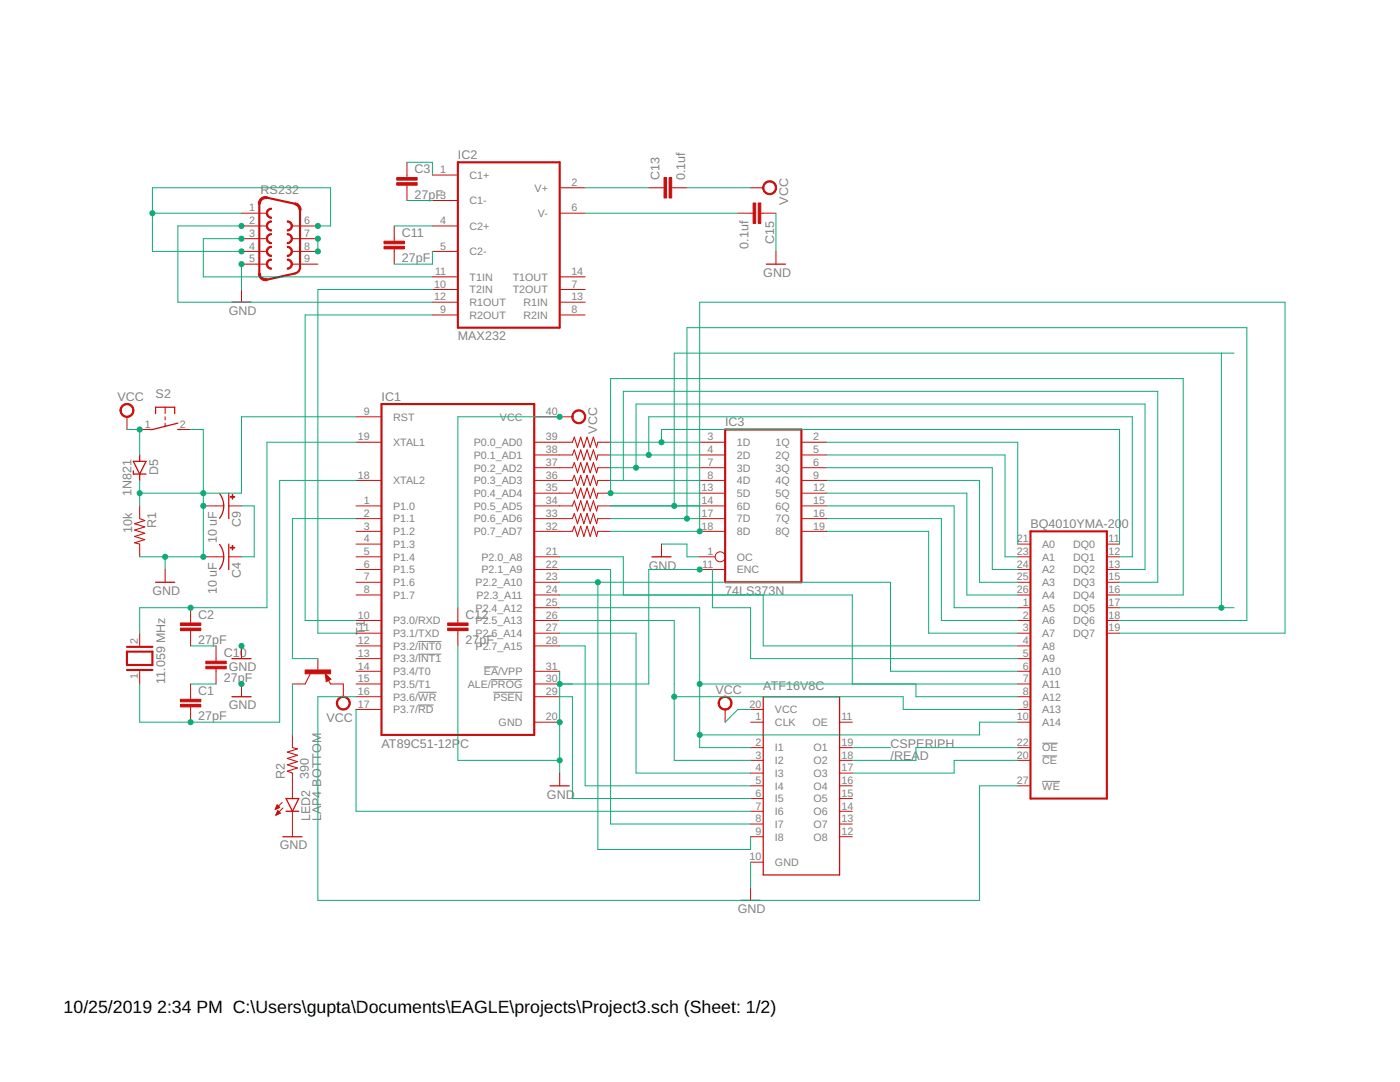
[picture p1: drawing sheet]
<svg xmlns="http://www.w3.org/2000/svg" width="279mm" height="216mm" viewBox="0 0 279 216" stroke-linecap="round" stroke-linejoin="round" font-family="sans-serif">
<path d="M83.4 138.1h3.7M83.4 128h4.7M83.4 130.5h4.7M96.6 133.1h2.8M98 135.6h6.3M98.5 138.1h5.8M83.4 140.7h3.1M208 148.3h3.1M208 155.9h3.6M208 150.8h3" fill="none" stroke="#808080" stroke-width=".2"/>
<g fill="none" stroke="#c90d0c" stroke-width=".25">
<path d="M153 52.7h3.8M46.3 60.3h3.8M26.6 92.1h2.5l-1.2 2.5zM26.6 94v.6h2.5M27.9 90.8v1.3M27.9 94.6v1.3M31.1 82.5v-1.2h3.8v1.2M35.5 84.4l-5.1 1.3h-.6M35.5 85.7h.6M43.8 98.5a4 4 0 0 1 0 4.9M45.7 98.4v5.1M31.1 116.2h3.8"/>
<path d="M43.8 108.6a4 4 0 0 1 0 5M45.7 108.6v5M130.1 111.1h3.8M46.3 139h3.8M46.3 131.4h3.8M65.3 135.5v-.4l.3 .4-.4 .2-.1-1 .7 .8-.6 .3M152.3 139h15.3v35.6h-15.3zM57.1 159.3h2.5l-1.2 2.6zM109.8 156.8h3.8M56.5 167h3.8M57.1 161.9h2.5M147.9 179.7h3.8"/>
</g>
<g fill="none" stroke="#c90d0c" stroke-width=".2">
<path d="M81.2 32.4v3M81.2 37v3M86.3 34.9h5.1M111.7 37.5h5.1M129.5 37.5h3M134 37.5h3.1M149.8 37.5h2.5M48.2 57.8v2.5M48.2 45.1h5.1M48.2 50.2h5.1M48.2 42.5h5.1M48.2 47.6h5.1"/>
<path d="M48.2 52.7h5.1M58.4 45.1h5M58.4 50.2h5M58.4 47.6h5M58.4 52.7h5M78.7 45.1v3M78.7 49.7v3M86.3 40h5.1M86.3 45.1h5.1M86.3 50.2h5.1M86.3 55.2h5.1M86.3 57.8h5.1"/>
<path d="M111.7 55.2h5.1M111.7 57.8h5.1M111.7 42.5h5.1M147.3 42.5h3M151.8 42.5h3.1M154.9 50.2v2.5M86.3 60.3h5.1M86.3 62.8h5.1M111.7 60.3h5.1M111.7 62.8h5.1M25.3 83.2v2.5M27.9 85.7h2.5"/>
<path d="M33 81.3v1.2M33 83.2v.6M33 84.4v.7M35.5 85.7h2.5M71.1 88.2h5M71.1 95.9h5M71.1 83.2h5M106.6 88.2h7.6M106.6 90.8h7.6M106.6 93.3h7.6M106.6 95.9h7.6M106.6 98.4h7.6"/>
<path d="M106.6 83.2h7.6M119.3 88.2h2.6M119.3 90.8h2.6M119.3 93.3h2.6M119.3 95.9h2.6M119.3 98.4h2.6M139.6 88.2h5.1M139.6 90.8h5.1M139.6 93.3h5.1M139.6 95.9h5.1M139.6 98.4h5.1M159.9 88.2h5.1"/>
<path d="M159.9 90.8h5.1M159.9 93.3h5.1M159.9 95.9h5.1M159.9 98.4h5.1M27.9 100.9v2.6M27.9 108.6v2.5M33 113.6v2.6M40.6 111.1h4M40.6 100.9h4M45.7 111.1h2.5M45.7 100.9h2.5M71.1 111.1h5"/>
<path d="M71.1 113.6h5M71.1 100.9h5M71.1 103.5h5M71.1 106h5M71.1 116.2h5M71.1 118.7h5M71.1 108.6h5M106.6 111.1h5.1M106.6 113.6h5.1M106.6 100.9h7.6M106.6 103.5h7.6M106.6 106h7.6"/>
<path d="M106.6 116.2h5.1M106.6 118.7h5.1M119.3 100.9h2.6M119.3 103.5h2.6M119.3 106h2.6M132 108.6v2.5M139.6 111.1h3.1M139.6 113.6h5.1M139.6 100.9h5.1M139.6 103.5h5.1M139.6 106h5.1M159.9 100.9h5.1"/>
<path d="M159.9 103.5h5.1M159.9 106h5.1M203.1 111.1h2.6M203.1 113.6h2.6M203.1 116.2h2.6M203.1 118.7h2.6M203.1 108.6h2.6M220.9 111.1h2.5M220.9 113.6h2.5M220.9 116.2h2.5M220.9 118.7h2.5M220.9 108.6h2.5"/>
<path d="M27.9 126.3v2.6M27.9 133.9v2.6M38 121.3v3M38 125.8v3.1M38 136.5v3M43.1 128.9v3M43.1 133.4v3.1M48.2 128.9v2.5M48.2 136.5v2.5M61.9 134.5l-1 2h-2.5M63.4 131.4v2.5M64.9 134.5l1.1 1-.9 .5z"/>
<path d="M65.6 135.8l.4 .7h2.5v2.5M71.1 133.9h5M71.1 136.5h5M71.1 139h5M71.1 123.8h5M71.1 126.3h5M71.1 128.9h5M71.1 131.4h5M91.4 121.3v3M91.4 125.8v3.1M106.6 133.9h5.1M106.6 136.5h5.1"/>
<path d="M106.6 139h5.1M106.6 121.3h5.1M106.6 123.8h5.1M106.6 126.3h5.1M106.6 128.9h5.1M203.1 133.9h2.6M203.1 136.5h2.6M203.1 139h2.6M203.1 121.3h2.6M203.1 123.8h2.6M203.1 126.3h2.6M203.1 128.9h2.6"/>
<path d="M203.1 131.4h2.6M220.9 121.3h2.5M220.9 123.8h2.5M220.9 126.3h2.5M38 141.1v3M58.4 146.6v2.6M58.4 154.3v5M71.1 141.6h5M106.6 144.1h5.1M111.7 154.3v2.5M144.7 141.6v2.5M149.8 144.1h2.5"/>
<path d="M149.8 149.2h2.5M149.8 151.7h2.5M149.8 154.3h2.5M149.8 156.8h2.5M149.8 159.3h2.5M149.8 141.6h2.5M167.6 144.1h2.5M167.6 149.2h2.5M167.6 151.7h2.5M167.6 154.3h2.5M167.6 156.8h2.5M167.6 159.3h2.5"/>
<path d="M203.1 144.1h2.6M203.1 149.2h2.6M203.1 151.7h2.6M203.1 156.8h2.6M203.1 141.6h2.6M55 161.4h.1M55 161.3h.4M55.1 162.6h.1M55.1 161.2h.6M55.1 161.1h.7M55.1 162.5h.3M55.2 161h.4"/>
<path d="M55.2 162.4h.4M55.2 160.8h.3M55.2 162.3h.7M55.3 160.7h.1M55.3 162.2h.5M55.3 160.6l.5 .5-.9 .4zM55.3 162h.4M55.4 161.9h.2M55.4 161.8h.1M55.9 162.3l-.5-.5-.3 .8M55.9 162.3l-.8 .3M56.3 160.1l-1.4 1.4"/>
<path d="M56.5 161.2l-1.4 1.4M58.4 161.9v5.1M149.8 161.9h2.5M149.8 164.4h2.5M149.8 167h2.5M149.8 172h2.5M149.8 177.1v2.6M167.6 161.9h2.5M167.6 164.4h2.5M167.6 167h2.5"/>
<circle cx="143.7" cy="111.1" r=".99"/>
</g>
<path d="M53.3 39.5l5.6 1.2M91.4 32.4h20.3v33h-20.3zM51.8 40.7v13.8M59.9 41.9v11.4l-.1 .6-.4 .4-.5 .3-5.6 1.2M76.1 80.6h30.5v66h-30.5zM144.7 85.7h15.2v30.5h-15.2zM205.7 106h15.2v53.3h-15.2zM25.3 130h5.1v2.7h-5.1zM25.3 129.1h5.1M25.3 133.7h5.1" fill="none" stroke="#c90d0c" stroke-width=".42"/>
<g fill="#c90d0c" stroke="#c90d0c" stroke-width=".2">
<path d="M36 139.5h4.1v.5h-4.1z"/>
<path d="M36 140.5h4.1v.6h-4.1z"/>
<path d="M36 124.3h4.1v.5h-4.1z"/>
<path d="M36 125.3h4.1v.5h-4.1z"/>
<path d="M46.3 108.8h.2v.9h-.2z"/>
<path d="M46 109.2h.8v.1h-.8z"/>
<path d="M46.3 98.7h.2v.9h-.2z"/>
<path d="M46 99.1h.8v.1h-.8z"/>
<path d="M60.9 133.7h5.1v.8h-5.1z"/>
<path d="M79.2 35.4h4v.5h-4z"/>
<path d="M79.2 36.4h4v.6h-4z"/>
<path d="M41.1 131.9h4v.5h-4z"/>
<path d="M41.1 132.9h4v.6h-4z"/>
<path d="M76.6 48.1h4.1v.5h-4.1z"/>
<path d="M76.6 49.1h4.1v.6h-4.1z"/>
<path d="M89.3 124.3h4.1v.5h-4.1z"/>
<path d="M89.3 125.3h4.1v.5h-4.1z"/>
<path d="M132.5 35.4h.5v4.1h-.5z"/>
<path d="M133.5 35.4h.5v4.1h-.5z"/>
<path d="M151.3 40.5h.5v4.1h-.5z"/>
<path d="M150.3 40.5h.5v4.1h-.5z"/>
</g>
<path d="M114.2 88.2l.4-1 .7 2.1 .6-2.1 .6 2.1 .7-2.1 .6 2.1 .6-2.1 .7 2.1 .2-1.1M114.2 90.8l.4-1 .7 2 .6-2 .6 2 .7-2 .6 2 .6-2 .7 2 .2-1M114.2 93.3l.4-1 .7 2 .6-2 .6 2 .7-2 .6 2 .6-2 .7 2 .2-1M114.2 95.9l.4-1.1 .7 2.1 .6-2.1 .6 2.1 .7-2.1 .6 2.1 .6-2.1 .7 2.1 .2-1M114.2 98.4l.4-1 .7 2 .6-2 .6 2 .7-2 .6 2 .6-2 .7 2 .2-1M27.9 103.5l1 .4-2 .6 2 .6-2 .7 2 .6-2 .6 2 .7-2 .6 1 .3M114.2 103.5l.4-1 .7 2 .6-2 .6 2 .7-2 .6 2 .6-2 .7 2 .2-1M114.2 100.9l.4-1 .7 2.1 .6-2.1 .6 2.1 .7-2.1 .6 2.1 .6-2.1 .7 2.1 .2-1.1M114.2 106l.4-1 .7 2 .6-2 .6 2 .7-2 .6 2 .6-2 .7 2 .2-1M58.4 149.2l1 .2-2.1 .7 2.1 .6-2.1 .6 2.1 .7-2.1 .6 2.1 .6-2.1 .7 1.1 .4" fill="none" stroke="#c90d0c" stroke-width=".21"/>
<g fill="#c90d0c" stroke="#c90d0c" stroke-width=".2">
<path d="M24.3 80.9a1.4 1.4 0 0 1 2.2 .3 1.4 1.4 0 0 1-.8 2.1 1.4 1.4 0 0 1-1.8-1.4h.3a1.15 1.15 0 0 1 1.6-1.1 1.15 1.15 0 0 1 .3 2 1.15 1.15 0 0 1-1.9-.6v-.3h-.3z" fill-rule="evenodd"/>
<path d="M143.7 139.3a1.4 1.4 0 0 1 2.2 .2 1.4 1.4 0 0 1-.8 2.1 1.4 1.4 0 0 1-1.8-1.3h.3a1.14 1.14 0 0 1 1.7-.9 1.14 1.14 0 0 1 .1 1.9 1.14 1.14 0 0 1-1.8-.7v-.3h-.3z" fill-rule="evenodd"/>
<path d="M114.5 82.2a1.39 1.39 0 0 1 2.2 .3 1.39 1.39 0 0 1-.8 2 1.39 1.39 0 0 1-1.8-1.3h.3a1.14 1.14 0 0 1 1.6-1 1.14 1.14 0 0 1 .2 1.9 1.14 1.14 0 0 1-1.8-.6v-.3h-.3z" fill-rule="evenodd"/>
<path d="M67.5 139.3a1.4 1.4 0 0 1 2.2 .3 1.4 1.4 0 0 1-.8 2 1.4 1.4 0 0 1-1.8-1.3h.3a1.15 1.15 0 0 1 1.6-1.1 1.15 1.15 0 0 1 .3 1.9 1.15 1.15 0 0 1-1.9-.5v-.3h-.3z" fill-rule="evenodd"/>
<path d="M53.5 44.3l.7-.2v.2a.76 .76 0 0 0-.8 .8 .76 .76 0 0 0 .8 .7v.3a1.02 1.02 0 0 1-1-.7 1.02 1.02 0 0 1 .3-1.1z" fill-rule="evenodd"/>
<path d="M57.3 44.1a1.02 1.02 0 0 1 1.1 1 1.02 1.02 0 0 1-1.1 1v-.3a.76 .76 0 0 0 .8-.7 .76 .76 0 0 0-.8-.8z" fill-rule="evenodd"/>
<path d="M53.5 41.8l.7-.3v.3a.76 .76 0 0 0-.8 .7 .76 .76 0 0 0 .8 .8v.3a1.02 1.02 0 0 1-1-.7 1.02 1.02 0 0 1 .3-1.1z" fill-rule="evenodd"/>
<path d="M57.3 49.1a1.02 1.02 0 0 1 1.1 1.1 1.02 1.02 0 0 1-1.1 1v-.3a.76 .76 0 0 0 .8-.7 .76 .76 0 0 0-.8-.8z" fill-rule="evenodd"/>
<path d="M53.5 46.8l.7-.2v.3a.76 .76 0 0 0-.8 .7 .76 .76 0 0 0 .8 .8v.2a1.02 1.02 0 0 1-1-.6 1.02 1.02 0 0 1 .3-1.2z" fill-rule="evenodd"/>
<path d="M57.3 46.6a1.02 1.02 0 0 1 1.1 1 1.02 1.02 0 0 1-1.1 1v-.2a.76 .76 0 0 0 .8-.8 .76 .76 0 0 0-.8-.7z" fill-rule="evenodd"/>
<path d="M53.5 49.4l.7-.3v.3a.76 .76 0 0 0-.8 .8 .76 .76 0 0 0 .8 .7v.3a1.02 1.02 0 0 1-1-.7 1.02 1.02 0 0 1 .3-1.1z" fill-rule="evenodd"/>
<path d="M57.3 51.7a1.02 1.02 0 0 1 1.1 1 1.02 1.02 0 0 1-1.1 1v-.2a.76 .76 0 0 0 .8-.8 .76 .76 0 0 0-.8-.8z" fill-rule="evenodd"/>
<path d="M53.5 51.9l.7-.2v.2a.76 .76 0 0 0-.8 .8 .76 .76 0 0 0 .8 .8v.2a1.02 1.02 0 0 1-1-.6 1.02 1.02 0 0 1 .3-1.2z" fill-rule="evenodd"/>
<path d="M52 39.6a1.47 1.47 0 0 1 1.3-.4v.4l-.8 .2-.4 .4-.1 .5h-.4v-.5z" fill-rule="evenodd"/>
<path d="M58.9 40.5h.2a1.46 1.46 0 0 1 1 1.4h-.4l-.1-.3a1.03 1.03 0 0 0-.8-.7z" fill-rule="evenodd"/>
<path d="M51.6 54.5h.4l.1 .6 .4 .4 .8 .1v.4a1.46 1.46 0 0 1-1.7-1.5z" fill-rule="evenodd"/>
<path d="M152.6 36.5a1.4 1.4 0 0 1 2.2 .3 1.4 1.4 0 0 1-.8 2 1.4 1.4 0 0 1-1.8-1.3h.2a1.15 1.15 0 0 1 1.6-1.1 1.15 1.15 0 0 1 .3 1.9 1.15 1.15 0 0 1-1.8-.6l-.1-.2h-.2z" fill-rule="evenodd"/>
</g>
<g fill="none" stroke="#0dab76" stroke-width=".2">
<path d="M81.2 32.4h5.1v2.5M116.8 37.5h12.7M137.1 37.5h12.7M30.4 42.5h17.8M48.2 47.6h-7.6v7.6h45.7M48.2 52.7v5.1M48.2 45.1h-12.7v15.2h50.8M63.4 45.1h2.6v-7.6h-35.6v12.7h17.8M63.4 47.6v2.6M78.7 45.1h7.6M81.2 40h5.1M86.3 57.8h-22.9v68.5h7.7"/>
<path d="M86.3 50.2v2.5h-7.6M116.8 42.5h30.5M154.9 42.5v7.7M86.3 62.8h-25.4v61h10.2M243.8 70.5v50.8M246.3 70.5h-111.7v30.4M25.3 85.7h2.6v5.1M27.9 95.9v5M38 85.7h2.6v25.4h-12.7M71.1 88.2h-17.8v33.1h-25.4v5M71.1 95.9h-15.3v48.2h-27.9v-7.6M71.1 83.2h-22.9v15.2h-20.3"/>
<path d="M111.7 83.2h-20.3v38.1M121.9 88.2h17.7M121.9 90.8h17.7M121.9 93.3h17.7M121.9 95.9h17.7M124.4 95.9v-17.8h106.7v38.1h-7.7M126.9 93.3v-12.7h101.6v33h-5.1M129.5 90.8v-7.6h96.5v27.9h-2.6M132 88.2v-2.5h91.4v22.9M139.6 98.4h-17.7v-22.9h114.2v43.2h-12.7M165 90.8h35.6v20.3h2.5M165 98.4h28v20.3h10.1"/>
<path d="M165 88.2h38.1v20.4M165 93.3h33v20.3h5.1M165 95.9h30.5v20.3h7.6M33 111.1v2.5M48.2 100.9h2.5v10.2h-2.5M71.1 103.5h-12.7v27.9h5M111.7 111.1h12.7v7.6M111.7 113.6h10.2v50.8h27.9M111.7 116.2h66v17.7h25.4M111.7 118.7h58.4v17.8M119.3 116.2v53.3h30.5v-2.5M121.9 100.9h17.7"/>
<path d="M121.9 103.5h17.7M121.9 106h17.7v-45.7h116.9v66h-33.1M132 108.6h5.1v2.5h2.5M137.1 103.5v-38.1h111.7v58.4h-25.4M139.6 113.6h-10.1v22.9h-17.8M142.2 113.6v7.7h7.6v10.1h53.3M152.3 118.7v10.2h50.8M165 100.9h25.4v20.4h12.7M165 103.5h22.9v20.3h15.2M165 106h20.3v20.3h17.8M38 128.9h5.1M38 136.5h5.1"/>
<path d="M58.4 136.5v10.1M71.1 139h-7.7v40.7h132.1v-22.9h7.6M91.4 128.9v22.8h20.3M111.7 128.9h5.1v27.9h33M111.7 126.3h15.2v28h22.9M111.7 121.3h27.9v27.9h10.2M111.7 123.8h22.9v27.9h15.2M111.7 139h2.5v20.3h35.6M111.7 133.9v20.4M134.6 139h45.7v2.6h22.8M139.6 136.5h63.5M182.8 136.5v2.5h20.3"/>
<path d="M223.4 121.3h22.9M71.1 141.6v20.3h78.7M149.8 141.6h-2.5l-2.6 2.5M170.1 149.2h7.6M203.1 149.2h-20.3v2.5h-12.7M203.1 144.1h-7.6v2.5h-55.9M203.1 151.7h-12.7v2.6h-20.3M149.8 172v5.1"/>
</g>
<g fill="#0dab76" stroke="#0dab76" stroke-width=".2">
<circle cx="40.6" cy="111.1" r=".51"/>
<circle cx="27.9" cy="98.4" r=".51"/>
<circle cx="40.6" cy="98.4" r=".51"/>
<circle cx="33" cy="111.1" r=".51"/>
<circle cx="40.6" cy="100.9" r=".51"/>
<circle cx="48.2" cy="128.9" r=".51"/>
<circle cx="48.2" cy="52.7" r=".51"/>
<circle cx="132" cy="88.2" r=".51"/>
<circle cx="129.5" cy="90.8" r=".51"/>
<circle cx="126.9" cy="93.3" r=".51"/>
<circle cx="121.9" cy="98.4" r=".51"/>
<circle cx="243.8" cy="121.3" r=".51"/>
<circle cx="134.6" cy="100.9" r=".51"/>
<circle cx="137.1" cy="103.5" r=".51"/>
<circle cx="139.6" cy="106" r=".51"/>
<circle cx="139.6" cy="136.5" r=".51"/>
<circle cx="139.6" cy="146.6" r=".51"/>
<circle cx="27.9" cy="85.7" r=".51"/>
<circle cx="111.7" cy="83.2" r=".51"/>
<circle cx="38" cy="144.1" r=".51"/>
<circle cx="38" cy="121.3" r=".51"/>
<circle cx="119.3" cy="116.2" r=".51"/>
<circle cx="134.6" cy="139" r=".51"/>
<circle cx="63.4" cy="47.6" r=".51"/>
<circle cx="63.4" cy="50.2" r=".51"/>
<circle cx="48.2" cy="45.1" r=".51"/>
<circle cx="48.2" cy="47.6" r=".51"/>
<circle cx="48.2" cy="136.5" r=".51"/>
<circle cx="63.4" cy="45.1" r=".51"/>
<circle cx="48.2" cy="50.2" r=".51"/>
<circle cx="30.4" cy="42.5" r=".51"/>
<circle cx="111.7" cy="144.1" r=".51"/>
<circle cx="111.7" cy="136.5" r=".51"/>
<circle cx="139.6" cy="113.6" r=".51"/>
<circle cx="111.7" cy="151.7" r=".51"/>
</g>
<g font-size="3.5">
<text x="12.7" y="202.2">10/25/2019</text>
<text x="31.4" y="202.2">2:34 PM C:\Users\gupta\Documents\EAGLE\projects\Project3.sch (Sheet: 1/2)</text>
</g>
<g font-size="2.5" fill="#808080">
<text x="82.7" y="34.5">C3</text>
<text x="91.4" y="31.7">IC2</text>
<text x="131.6" y="35.9" transform="rotate(-90 131.6 35.9)">C13</text>
<text x="136.7" y="35.9" transform="rotate(-90 136.7 35.9)">0.1uf</text>
<text x="52" y="38.7">RS232</text>
<text x="82.7" y="39.6">27pF</text>
<text x="157.3" y="40.8" transform="rotate(-90 157.3 40.8)">VCC</text>
<text x="80.2" y="47.2">C11</text>
<text x="80.2" y="52.3">27pF</text>
<text x="149.4" y="49.6" transform="rotate(-90 149.4 49.6)">0.1uf</text>
<text x="154.5" y="48.7" transform="rotate(-90 154.5 48.7)">C15</text>
<text x="152.3" y="55.2">GND</text>
<text x="45.7" y="62.9">GND</text>
<text x="91.4" y="67.9">MAX232</text>
<text x="23.4" y="80">VCC</text>
<text x="31.1" y="79.4">S2</text>
<text x="76.1" y="80">IC1</text>
<text x="119.2" y="86.5" transform="rotate(-90 119.2 86.5)">VCC</text>
<text x="144.7" y="85.1">IC3</text>
<text x="31.6" y="94.7" transform="rotate(-90 31.6 94.7)">D5</text>
<text x="26.2" y="98.9" transform="rotate(-90 26.2 98.9)">1N821</text>
<text x="26.4" y="106.3" transform="rotate(-90 26.4 106.3)">10k</text>
<text x="31.2" y="105.4" transform="rotate(-90 31.2 105.4)">R1</text>
<text x="48.1" y="105.2" transform="rotate(-90 48.1 105.2)">C9</text>
<text x="205.7" y="105.4">BQ4010YMA-20</text>
<text x="223.9" y="105.4">0</text>
<text x="43.2" y="108.4" transform="rotate(-90 43.2 108.4)">10 uF</text>
<text x="129.5" y="113.6">GND</text>
<text x="30.4" y="118.7">GND</text>
<text x="43.2" y="118.5" transform="rotate(-90 43.2 118.5)">10 uF</text>
<text x="48.1" y="115.3" transform="rotate(-90 48.1 115.3)">C4</text>
<text x="144.7" y="118.7">74LS373N</text>
<text x="39.6" y="123.4">C2</text>
<text x="92.9" y="123.4">C12</text>
<text x="39.6" y="128.5">27pF</text>
<text x="44.6" y="131">C10</text>
<text x="72.8" y="126.7" transform="rotate(-90 72.8 126.7)">T1</text>
<text x="92.9" y="128.5">27pF</text>
<text x="33" y="136.5" transform="rotate(-90 33 136.5)">11.059 MHz</text>
<text x="44.6" y="136.1">27pF</text>
<text x="45.7" y="134">GND</text>
<text x="152.3" y="137.8">ATF16V8C</text>
<text x="39.6" y="143.7">27pF</text>
<text x="39.6" y="138.7">C1</text>
<text x="45.7" y="141.6">GND</text>
<text x="65.2" y="144">VCC</text>
<text x="142.8" y="138.4">VCC</text>
<text x="76.1" y="149.2">AT89C51-12P</text>
<text x="91.8" y="149.2">C</text>
<text x="177.7" y="149.2">CSP</text>
<text x="182.9" y="149.2">ERIPH</text>
<text x="56.9" y="155.5" transform="rotate(-90 56.9 155.5)">R2</text>
<text x="61.7" y="155.5" transform="rotate(-90 61.7 155.5)">390</text>
<text x="177.7" y="151.7">/READ</text>
<text x="109.2" y="159.3">GND</text>
<text x="61.9" y="163.9" transform="rotate(-90 61.9 163.9)">LED2</text>
<text x="64.1" y="163.9" transform="rotate(-90 64.1 163.9)">LAP4-BOTTOM</text>
<text x="55.8" y="169.5">GND</text>
<text x="147.2" y="182.2">GND</text>
</g>
<g font-size="2.1" fill="#808080">
<text x="87.9" y="34.6">1</text>
<text x="93.7" y="35.7">C1+</text>
<text x="87.9" y="39.6">3</text>
<text x="93.7" y="40.8">C1-</text>
<text x="106.7" y="38.2">V+</text>
<text x="114" y="37.1">2</text>
<text x="49.8" y="42.2">1</text>
<text x="49.8" y="44.7">2</text>
<text x="49.8" y="47.3">3</text>
<text x="60.7" y="44.7">6</text>
<text x="60.7" y="47.3">7</text>
<text x="87.9" y="44.7">4</text>
<text x="93.7" y="45.8">C2+</text>
<text x="107.3" y="43.3">V-</text>
<text x="114" y="42.2">6</text>
<text x="49.8" y="49.8">4</text>
<text x="49.8" y="52.3">5</text>
<text x="60.7" y="49.8">8</text>
<text x="60.7" y="52.3">9</text>
<text x="87.9" y="49.8">5</text>
<text x="93.7" y="50.9">C2-</text>
<text x="86.7" y="57.4">10</text>
<text x="86.7" y="60">12</text>
<text x="86.8" y="54.9">11</text>
<text x="93.7" y="56">T1IN</text>
<text x="93.7" y="58.5">T2IN</text>
<text x="102.3" y="56">T1OUT</text>
<text x="102.3" y="58.5">T2OUT</text>
<text x="114" y="54.9">14</text>
<text x="114" y="57.4">7</text>
<text x="114" y="60">13</text>
<text x="87.9" y="62.5">9</text>
<text x="93.7" y="61.1">R1OUT</text>
<text x="93.7" y="63.6">R2OUT</text>
<text x="104.5" y="61.1">R1IN</text>
<text x="104.5" y="63.6">R2IN</text>
<text x="114" y="62.5">8</text>
<text x="72.6" y="82.8">9</text>
<text x="78.5" y="83.9">RST</text>
<text x="99.8" y="83.9">VCC</text>
<text x="108.9" y="82.8">40</text>
<text x="28.9" y="85.4">1</text>
<text x="35.9" y="85.4">2</text>
<text x="71.4" y="87.9">19</text>
<text x="78.5" y="89">XTAL1</text>
<text x="94.6" y="89">P0.0_AD0</text>
<text x="108.9" y="87.9">39</text>
<text x="141.2" y="87.9">3</text>
<text x="147" y="89">1D</text>
<text x="154.8" y="89">1Q</text>
<text x="162.3" y="87.9">2</text>
<text x="71.4" y="95.5">18</text>
<text x="94.6" y="91.5">P0.1_AD1</text>
<text x="94.6" y="94.1">P0.2_AD2</text>
<text x="108.9" y="90.4">38</text>
<text x="108.9" y="93">37</text>
<text x="108.9" y="95.5">36</text>
<text x="141.2" y="90.4">4</text>
<text x="141.2" y="93">7</text>
<text x="141.2" y="95.5">8</text>
<text x="147" y="91.5">2D</text>
<text x="147" y="94.1">3D</text>
<text x="154.8" y="91.5">2Q</text>
<text x="154.8" y="94.1">3Q</text>
<text x="162.3" y="90.4">5</text>
<text x="162.3" y="93">6</text>
<text x="162.3" y="95.5">9</text>
<text x="72.6" y="100.6">1</text>
<text x="78.5" y="96.6">XTAL2</text>
<text x="78.5" y="101.7">P1.0</text>
<text x="94.6" y="96.6">P0.3_AD3</text>
<text x="94.6" y="99.2">P0.4_AD4</text>
<text x="94.6" y="101.7">P0.5_AD5</text>
<text x="108.9" y="98">35</text>
<text x="108.9" y="100.6">34</text>
<text x="140" y="98">13</text>
<text x="140" y="100.6">14</text>
<text x="147" y="96.6">4D</text>
<text x="147" y="99.2">5D</text>
<text x="147" y="101.7">6D</text>
<text x="154.8" y="96.6">4Q</text>
<text x="154.8" y="99.2">5Q</text>
<text x="154.8" y="101.7">6Q</text>
<text x="162.3" y="98">12</text>
<text x="162.3" y="100.6">15</text>
<text x="72.6" y="103.1">2</text>
<text x="72.6" y="105.7">3</text>
<text x="78.5" y="104.2">P1.1</text>
<text x="78.5" y="106.8">P1.2</text>
<text x="94.6" y="104.2">P0.6_AD6</text>
<text x="94.6" y="106.8">P0.7_AD7</text>
<text x="108.9" y="103.1">33</text>
<text x="108.9" y="105.7">32</text>
<text x="140" y="103.1">17</text>
<text x="140" y="105.7">18</text>
<text x="147" y="104.2">7D</text>
<text x="147" y="106.8">8D</text>
<text x="154.8" y="104.2">7Q</text>
<text x="154.8" y="106.8">8Q</text>
<text x="162.3" y="103.1">16</text>
<text x="162.3" y="105.7">19</text>
<text x="72.6" y="108.2">4</text>
<text x="72.6" y="110.7">5</text>
<text x="72.6" y="113.3">6</text>
<text x="78.5" y="109.3">P1.3</text>
<text x="78.5" y="111.9">P1.4</text>
<text x="96.1" y="111.9">P2.0_A8</text>
<text x="108.9" y="110.7">21</text>
<text x="108.9" y="113.3">22</text>
<text x="140.1" y="113.3">11</text>
<text x="141.2" y="110.7">1</text>
<text x="147" y="111.9">OC</text>
<text x="202.9" y="108.2">21</text>
<text x="202.9" y="110.7">23</text>
<text x="202.9" y="113.3">24</text>
<text x="208" y="109.3">A0</text>
<text x="208" y="111.9">A1</text>
<text x="214.2" y="109.3">DQ0</text>
<text x="214.2" y="111.9">DQ1</text>
<text x="221.3" y="108.2">11</text>
<text x="221.3" y="110.7">12</text>
<text x="221.3" y="113.3">13</text>
<text x="72.6" y="115.8">7</text>
<text x="72.6" y="118.4">8</text>
<text x="78.5" y="114.4">P1.5</text>
<text x="78.5" y="116.9">P1.6</text>
<text x="78.5" y="119.5">P1.7</text>
<text x="94.9" y="116.9">P2.2_A10</text>
<text x="95.1" y="119.5">P2.3_A11</text>
<text x="96.1" y="114.4">P2.1_A9</text>
<text x="108.9" y="115.8">23</text>
<text x="108.9" y="118.4">24</text>
<text x="147" y="114.4">ENC</text>
<text x="202.9" y="115.8">25</text>
<text x="202.9" y="118.4">26</text>
<text x="208" y="114.4">A2</text>
<text x="208" y="116.9">A3</text>
<text x="208" y="119.5">A4</text>
<text x="214.2" y="114.4">DQ2</text>
<text x="214.2" y="116.9">DQ3</text>
<text x="214.2" y="119.5">DQ4</text>
<text x="221.3" y="115.8">15</text>
<text x="221.3" y="118.4">16</text>
<text x="71.4" y="123.4">10</text>
<text x="71.6" y="126">11</text>
<text x="78.5" y="124.6">P3.0/RXD</text>
<text x="94.9" y="122">P2.4_A12</text>
<text x="94.9" y="124.6">P2.5_A13</text>
<text x="108.9" y="120.9">25</text>
<text x="108.9" y="123.4">26</text>
<text x="108.9" y="126">27</text>
<text x="204.1" y="120.9">1</text>
<text x="204.1" y="123.4">2</text>
<text x="204.1" y="126">3</text>
<text x="208" y="122">A5</text>
<text x="208" y="124.6">A6</text>
<text x="214.2" y="122">DQ5</text>
<text x="214.2" y="124.6">DQ6</text>
<text x="221.3" y="120.9">17</text>
<text x="221.3" y="123.4">18</text>
<text x="221.3" y="126">19</text>
<text x="27.5" y="128.5" transform="rotate(-90 27.5 128.5)">2</text>
<text x="71.4" y="128.5">12</text>
<text x="71.4" y="131.1">13</text>
<text x="78.5" y="127.1">P3.1/TXD</text>
<text x="78.5" y="129.6">P3.2/INT0</text>
<text x="94.9" y="127.1">P2.6_A14</text>
<text x="94.9" y="129.6">P2.7_A15</text>
<text x="108.9" y="128.5">28</text>
<text x="204.1" y="128.5">4</text>
<text x="204.1" y="131.1">5</text>
<text x="208" y="127.1">A7</text>
<text x="208" y="129.6">A8</text>
<text x="214.2" y="127.1">DQ7</text>
<text x="27.5" y="135.5" transform="rotate(-90 27.5 135.5)">1</text>
<text x="71.4" y="133.6">14</text>
<text x="71.4" y="136.1">15</text>
<text x="78.5" y="132.2">P3.3/INT1</text>
<text x="78.5" y="134.7">P3.4/T0</text>
<text x="78.5" y="137.3">P3.5/T1</text>
<text x="93.4" y="137.3">ALE/PROG</text>
<text x="96.6" y="134.7">EA/VPP</text>
<text x="108.9" y="133.6">31</text>
<text x="108.9" y="136.1">30</text>
<text x="204.1" y="133.6">6</text>
<text x="204.1" y="136.1">7</text>
<text x="208" y="132.2">A9</text>
<text x="208" y="134.7">A10</text>
<text x="208" y="137.3">A11</text>
<text x="71.4" y="138.7">16</text>
<text x="71.4" y="141.2">17</text>
<text x="78.5" y="139.8">P3.6/WR</text>
<text x="78.5" y="142.3">P3.7/RD</text>
<text x="98.5" y="139.8">PSEN</text>
<text x="108.9" y="138.7">29</text>
<text x="108.9" y="143.8">20</text>
<text x="149.6" y="141.2">20</text>
<text x="150.8" y="143.8">1</text>
<text x="154.7" y="142.3">VCC</text>
<text x="167.9" y="143.8">11</text>
<text x="202.9" y="143.8">10</text>
<text x="204.1" y="138.7">8</text>
<text x="204.1" y="141.2">9</text>
<text x="208" y="139.8">A12</text>
<text x="208" y="142.3">A13</text>
<text x="99.5" y="144.9">GND</text>
<text x="150.8" y="148.8">2</text>
<text x="154.7" y="144.9">CLK</text>
<text x="154.7" y="150">I1</text>
<text x="162.1" y="144.9">OE</text>
<text x="162.4" y="150">O1</text>
<text x="167.9" y="148.8">19</text>
<text x="202.9" y="148.8">22</text>
<text x="208" y="144.9">A14</text>
<text x="208" y="150">OE</text>
<text x="150.8" y="151.4">3</text>
<text x="150.8" y="153.9">4</text>
<text x="154.7" y="152.5">I2</text>
<text x="154.7" y="155">I3</text>
<text x="162.4" y="152.5">O2</text>
<text x="162.4" y="155">O3</text>
<text x="167.9" y="151.4">18</text>
<text x="167.9" y="153.9">17</text>
<text x="202.9" y="151.4">20</text>
<text x="208" y="152.5">CE</text>
<text x="150.8" y="156.5">5</text>
<text x="150.8" y="159">6</text>
<text x="150.8" y="161.5">7</text>
<text x="154.7" y="157.6">I4</text>
<text x="154.7" y="160.1">I5</text>
<text x="162.4" y="157.6">O4</text>
<text x="162.4" y="160.1">O5</text>
<text x="167.9" y="156.5">16</text>
<text x="167.9" y="159">15</text>
<text x="167.9" y="161.5">14</text>
<text x="202.9" y="156.5">27</text>
<text x="208" y="157.6">WE</text>
<text x="150.8" y="164.1">8</text>
<text x="150.8" y="166.6">9</text>
<text x="154.7" y="162.6">I6</text>
<text x="154.7" y="165.2">I7</text>
<text x="154.7" y="167.7">I8</text>
<text x="162.4" y="162.6">O6</text>
<text x="162.4" y="165.2">O7</text>
<text x="162.4" y="167.7">O8</text>
<text x="167.9" y="164.1">13</text>
<text x="167.9" y="166.6">12</text>
<text x="149.6" y="171.7">10</text>
<text x="154.7" y="172.8">GND</text>
</g>
</svg>
